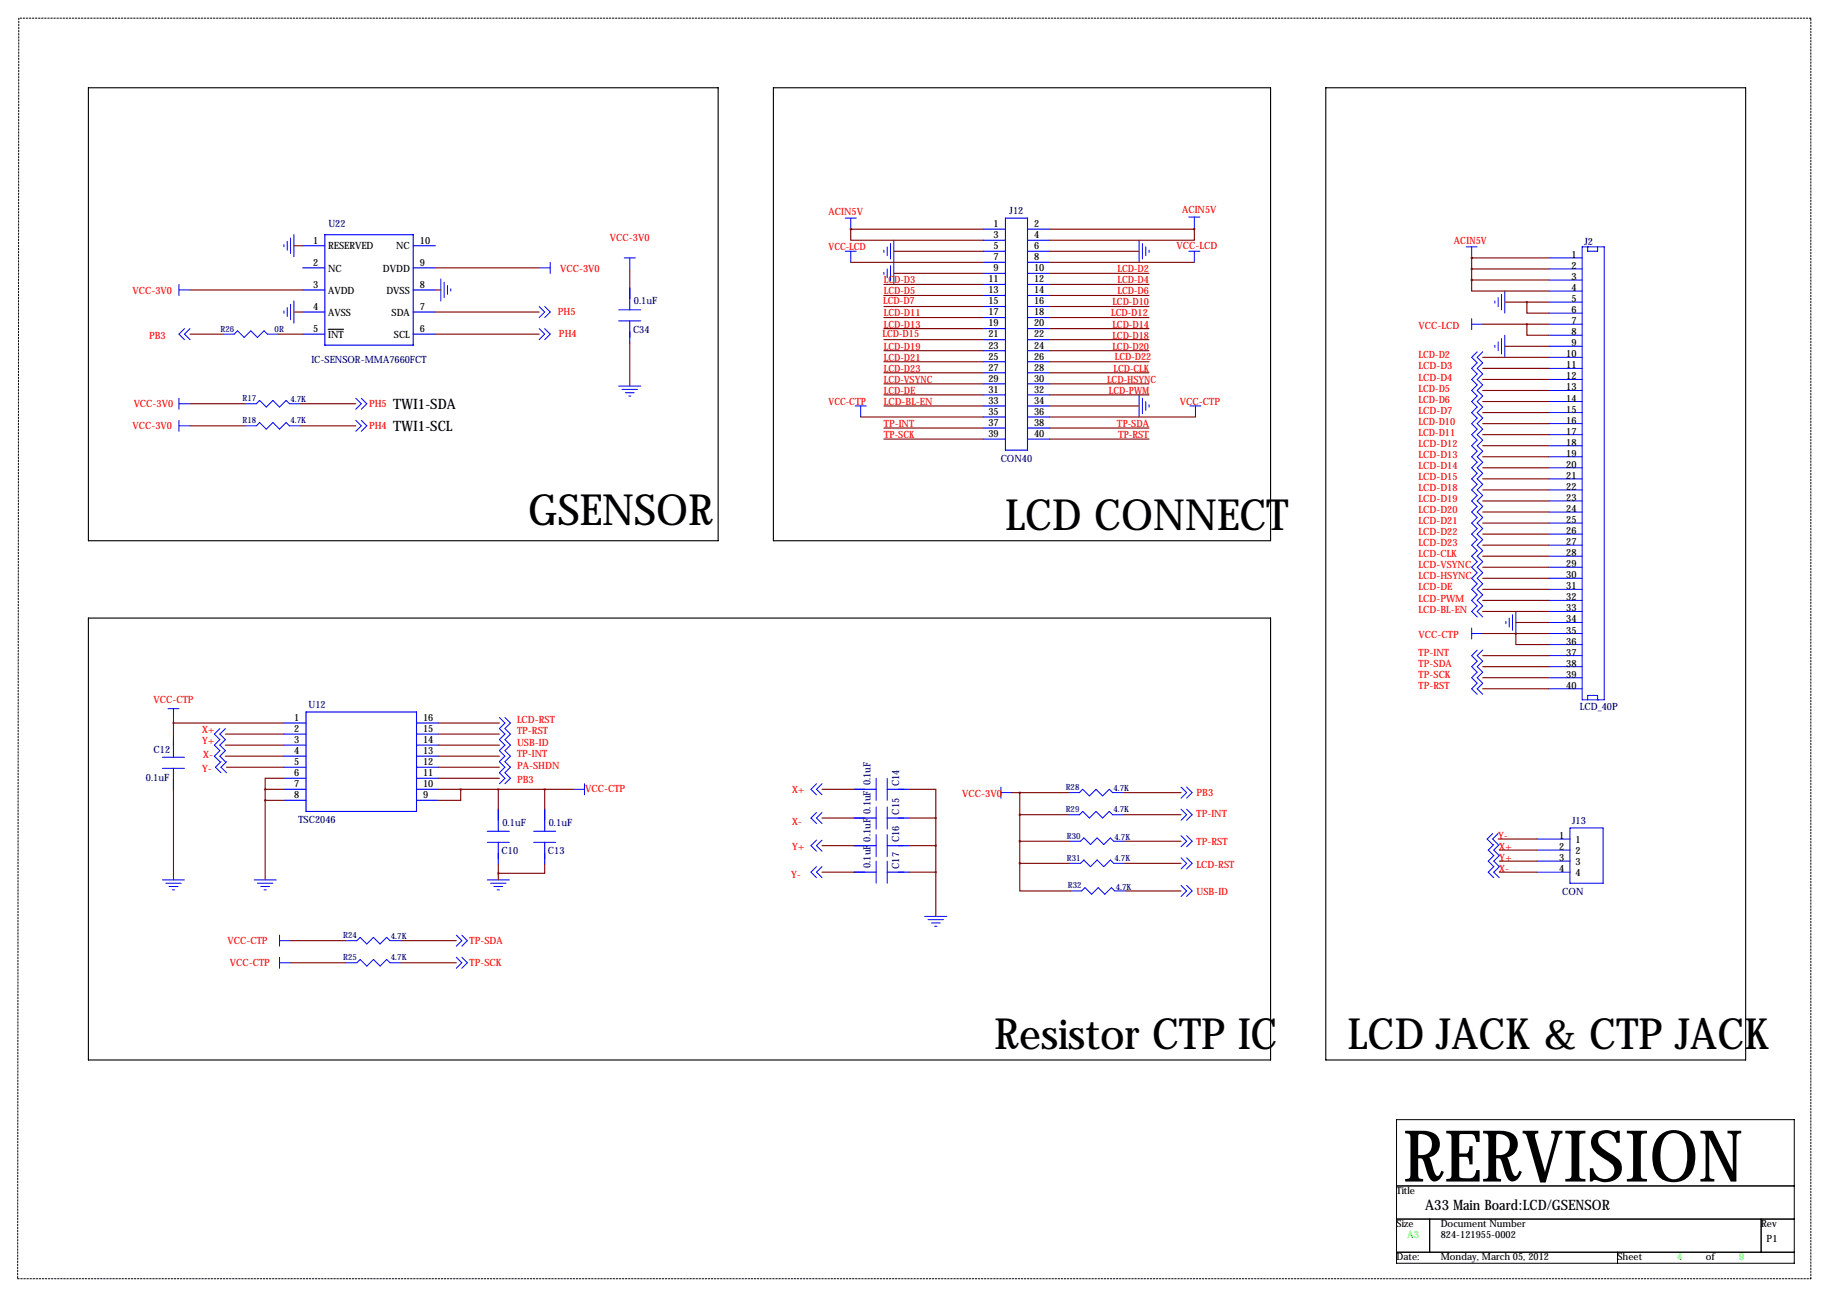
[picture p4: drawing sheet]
<svg xmlns="http://www.w3.org/2000/svg" width="419mm" height="297mm" viewBox="0 0 419 297" stroke-linecap="round" stroke-linejoin="round" font-family="sans-serif">
<path d="M321.1 257.4h91.4v33h-91.4zM321.1 272.7h91.4M321.1 280.3h91.4M321.1 287.9h91.4M328.7 280.3v7.6M371.9 287.9v2.5M404.9 280.3v7.6" fill="none" stroke="#000" stroke-width=".23"/>
<path d="M4.3 4.2l-.2 289.8M416.3 4.2h-412M4.1 294h412.2M416.3 294v-289.8" fill="none" stroke="#000" stroke-width=".23" stroke-dasharray=".4 .4"/>
<path d="M20.3 20.2h144.8v104.1h-144.8zM177.8 20.2h114.3v104.1h-114.3zM304.8 20.2h96.5v223.5h-96.5zM75.4 75.7h3.6M20.3 142.1h271.8v101.6h-271.8z" fill="none" stroke="#000" stroke-width=".25"/>
<g fill="none" stroke="#00f" stroke-width=".23">
<path d="M65.3 56.2v.6M66 55.5v2M66.8 54.7v3.6M67.6 54v5M143.5 59.3h2.5M144.8 59.3v2.5M194.3 57.8h2.5M194.3 50.2h2.5M195.6 50.2v2.5M195.6 57.8v2.5M203.2 57.5v.5M204 56.8v2"/>
<path d="M204.7 56v3.5M205.5 55.2v10.2M261.9 55.2v5.1M262.6 56v3.5M263.4 56.8v2M264.2 57.5v.5M273.3 57.8h2.5M273.3 49.9h2.5M274.6 49.9v2.5M274.6 57.8v2.5M337.1 56.8h2.5M338.3 56.8v2.5"/>
<path d="M356.1 59.3h7.6M363.7 56.8h5.1v104.1h-5.1zM365 56.8h.1M365 56.8v1h2.3v-1M41.1 66.7h2.6M41.1 65.4v2.5M42.4 75.6l-1.3 1.2 1.3 1.3M43.7 75.6l-1.3 1.2 1.3 1.3M51.3 76.8h2.5l.8-.7 1.5 1.5 1.6-1.5 1.5 1.5 1.5-1.5 .8 .7h2.5M65.3 71.5v.5M66 70.7v2.1M66.8 70v3.5"/>
<path d="M67.6 69.2v5.1M101.3 64.1v5.1M102.1 64.9v3.5M102.9 65.6v2.1M103.6 66.4v.5M124 61.6h2.5M124 70.5l1.2 1.2-1.2 1.3M124 75.6l1.2 1.2-1.2 1.3M125.2 70.5l1.3 1.2-1.3 1.3M125.2 75.6l1.3 1.2-1.3 1.3M126.5 60.3v2.6M142.2 73.8h5.1"/>
<path d="M142.2 71.2h5.1M203.2 62.6v.5M204 61.8v2.1M204.7 61.1v3.5M338.3 74.5h2.6M338.3 73.3v2.5M343.7 69.2v.5M343.7 79.4v.5M344.4 68.4v2.1M344.4 78.6v2M345.2 67.7v3.5M345.2 77.8v3.6"/>
<path d="M345.9 66.9v5.1M345.9 77.1v5.1M356.1 61.8h7.6M356.1 64.4h7.6M356.1 66.9h7.6M356.1 69.5h7.6M356.1 72h7.6M356.1 74.5h7.6M356.1 77.1h7.6M356.1 79.6h7.6M41.1 92.8h2.6M41.1 97.9h2.6"/>
<path d="M41.1 91.6v2.5M41.1 96.6v2.6M56.4 92.8h2.5l.8-.7 1.5 1.5 1.5-1.5 1.6 1.5 1.5-1.5 .7 .7h2.6M56.4 97.9h2.5l.8-.8 1.5 1.6 1.5-1.6 1.6 1.6 1.5-1.6 .7 .8h2.6M81.8 91.6l1.3 1.2-1.3 1.3M81.8 96.6l1.3 1.3-1.3 1.3M83.1 91.6l1.2 1.2-1.2 1.3M83.1 96.6l1.2 1.3-1.2 1.3M142.2 88.8h5.1M143 89.5h3.6M143.8 90.3h2M144.5 91h.5"/>
<path d="M196.6 93.3h2.5M197.9 93.3v2.6M261.9 90.8v5.1M262.6 91.6v3.5M263.4 92.3v2M264.2 93.1v.5M273.6 93.3h2.5M274.8 93.3v2.6M339.6 80.9l-1.3 1.3 1.3 1.2-1.3 1.3 1.3 1.3-1.3 1.2 1.3 1.3-1.3 1.3 1.3 1.2-1.3 1.3 1.3 1.3-1.3 1.3 1.3 1.2-1.3 1.3 1.3 1.3-1.3 1.2 1.3 1.3-1.3 1.3 1.3 1.2-1.3 1.3 1.3 1.3-1.3 1.3 1.3 1.2-1.3 1.3 1.3 1.3-1.3 1.2 1.3 1.3-1.3 1.3 1.3 1.2-1.3 1.3 1.3 1.3-1.3 1.3 1.3 1.2-1.3 1.3 1.3 1.3-1.3 1.2 1.3 1.3-1.3 1.3 1.3 1.2-1.3 1.3 1.3 1.3-1.3 1.3 1.3 1.2-1.3 1.3 1.3 1.3-1.3 1.2 1.3 1.3-1.3 1.3 1.3 1.2M340.9 80.9l-1.3 1.3 1.3 1.2-1.3 1.3 1.3 1.3-1.3 1.2 1.3 1.3-1.3 1.3 1.3 1.2-1.3 1.3 1.3 1.3-1.3 1.3 1.3 1.2-1.3 1.3 1.3 1.3-1.3 1.2 1.3 1.3-1.3 1.3 1.3 1.2-1.3 1.3 1.3 1.3-1.3 1.3 1.3 1.2-1.3 1.3 1.3 1.3-1.3 1.2 1.3 1.3-1.3 1.3 1.3 1.2-1.3 1.3 1.3 1.3-1.3 1.3 1.3 1.2-1.3 1.3 1.3 1.3-1.3 1.2 1.3 1.3-1.3 1.3 1.3 1.2-1.3 1.3 1.3 1.3-1.3 1.3 1.3 1.2-1.3 1.3 1.3 1.3-1.3 1.2 1.3 1.3-1.3 1.3 1.3 1.2M356.1 82.2h7.6M356.1 84.7h7.6"/>
<path d="M356.1 87.2h7.6M356.1 89.8h7.6M356.1 92.3h7.6M356.1 94.9h7.6M356.1 97.4h7.6M356.1 99.9h7.6M356.1 102.5h7.6M356.1 105h7.6M356.1 107.6h7.6M356.1 110.1h7.6M356.1 112.6h7.6M356.1 115.2h7.6"/>
<path d="M356.1 117.7h7.6M356.1 120.3h7.6M356.1 122.8h7.6M356.1 125.3h7.6M356.1 127.9h7.6M356.1 130.4h7.6M356.1 133h7.6M356.1 135.5h7.6M356.1 138h7.6M338.3 145.7h2.6M338.3 144.4v2.5M339.6 149.5l-1.3 1.2 1.3 1.3-1.3 1.3 1.3 1.2-1.3 1.3 1.3 1.3-1.3 1.3 1.3 1.2"/>
<path d="M340.9 149.5l-1.3 1.2 1.3 1.3-1.3 1.3 1.3 1.2-1.3 1.3 1.3 1.3-1.3 1.3 1.3 1.2M346.2 142.9v.5M347 142.1v2M347.7 141.3v3.6M348.5 140.6v5.1M356.1 140.6h7.6M356.1 143.1h7.6M356.1 145.7h7.6M356.1 148.2h7.6M356.1 150.7h7.6M356.1 153.3h7.6M356.1 155.8h7.6"/>
<path d="M356.1 158.4h7.6M37.3 174.1h5.1M37.3 176.6h5.1M38.6 162.9h2.5M39.9 162.9v2.6M50.5 167.5l-1.2 1.3 1.2 1.2-1.2 1.3 1.2 1.3-1.2 1.2 1.2 1.3M50.8 175.1l-1.3 1.3 1.3 1.3M51.8 167.5l-1.3 1.3 1.3 1.2-1.3 1.3 1.3 1.3-1.3 1.2 1.3 1.3M52.1 175.1l-1.3 1.3 1.3 1.3M114.8 165l1.3 1.2-1.3 1.3 1.3 1.3-1.3 1.2 1.3 1.3-1.3 1.3 1.3 1.2-1.3 1.3 1.3 1.3-1.3 1.3 1.3 1.2-1.3 1.3M116.1 165l1.2 1.2-1.2 1.3 1.2 1.3-1.2 1.2 1.2 1.3-1.2 1.3 1.2 1.2-1.2 1.3 1.2 1.3-1.2 1.3 1.2 1.2-1.2 1.3M201.4 178.9v5.1"/>
<path d="M204 178.9v5.1M365 160.9v-1h2.3v1M367.3 160.9h.1M112 193.7h5.1M112 191.1h5.1M122.7 193.7h5.1M122.7 191.1h5.1M131.8 181.5h2.6M134.4 180.2v2.5M187.7 180.2l-1.3 1.3 1.3 1.2M187.7 186.8l-1.3 1.3 1.3 1.2M187.7 193.2l-1.3 1.2 1.3 1.3"/>
<path d="M187.7 199.2l-1.3 1.3 1.3 1.3M189 180.2l-1.3 1.3 1.3 1.2M189 186.8l-1.3 1.3 1.3 1.2M189 193.2l-1.3 1.2 1.3 1.3M189 199.2l-1.3 1.3 1.3 1.3M201.4 185.5v5.1M201.4 191.9v5.1M201.4 198v5.1M204 185.5v5.1M204 191.9v5.1M204 198v5.1M230.1 182.2h2.6"/>
<path d="M230.1 181v2.5M245.6 182.2h2.6l.7-.7 1.5 1.5 1.6-1.5 1.5 1.5 1.5-1.5 .8 .7h2.5M245.6 187.3h2.6l.7-.8 1.5 1.6 1.6-1.6 1.5 1.6 1.5-1.6 .8 .8h2.5M245.9 193.4h2.5l.8-.8 1.5 1.6 1.5-1.6 1.5 1.6 1.6-1.6 .7 .8h2.6M245.9 198.5h2.5l.8-.8 1.5 1.5 1.5-1.5 1.5 1.5 1.6-1.5 .7 .8h2.6M271.5 192.1l1.3 1.3-1.3 1.3M271.5 181l1.3 1.2-1.3 1.3M271.5 186l1.3 1.3-1.3 1.3M271.5 197.2l1.3 1.3-1.3 1.3M272.8 192.1l1.3 1.3-1.3 1.3M272.8 197.2l1.3 1.3-1.3 1.3M272.8 181l1.3 1.2-1.3 1.3"/>
<path d="M272.8 186l1.3 1.3-1.3 1.3M343.2 191.6l-1.3 1.3 1.3 1.3M343.4 194.2l-1.3 1.2 1.3 1.3-1.3 1.3 1.3 1.2-1.3 1.3 1.3 1.3M344.4 191.6l-1.2 1.3 1.2 1.3M344.7 194.2l-1.3 1.2 1.3 1.3-1.3 1.3 1.3 1.2-1.3 1.3 1.3 1.3M353.3 192.9h7.6M353.3 195.4h7.6M353.3 198h7.6M360.9 190.4h7.7v12.7h-7.7zM37.3 202.3h5.1M38.1 203.1h3.6M38.9 203.8h2"/>
<path d="M39.6 204.6h.5M58.4 202.3h5.1M59.2 203.1h3.5M59.9 203.8h2.1M60.7 204.6h.5M64.3 216.3h2.5M64.3 215v2.5M79.5 216.3h2.5l.8-.8 1.5 1.5 1.6-1.5 1.5 1.5 1.5-1.5 .8 .8h2.5M104.9 215l1.3 1.3-1.3 1.2M106.2 215l1.2 1.3-1.2 1.2M112 202.3h5.1M112.8 203.1h3.5"/>
<path d="M113.5 203.8h2.1M114.3 204.6h.5M212.6 210.7h5.1M213.4 211.4h3.5M214.1 212.2h2.1M214.9 213h.5M246.1 204.8h2.6l.7-.7 1.6 1.5 1.5-1.5 1.5 1.5 1.5-1.5 .8 .7h2.5M271.5 203.6l1.3 1.2-1.3 1.3M272.8 203.6l1.3 1.2-1.3 1.3M353.3 200.5h7.6M64.3 221.3h2.5M64.3 220.1v2.5"/>
<path d="M79.5 221.3h2.5l.8-.7 1.5 1.5 1.6-1.5 1.5 1.5 1.5-1.5 .8 .7h2.5M104.9 220.1l1.3 1.2-1.3 1.3M106.2 220.1l1.2 1.2-1.2 1.3"/>
</g>
<g fill="none" stroke="#00f" stroke-width=".25">
<path d="M69.6 56.5h5.1M74.7 54h20.3v25.4h-20.3zM95 56.5h5.1M226.1 52.7h5M226.1 55.2h5M226.1 57.8h5M231.1 50.2h5.1v53.3h-5.1zM236.2 52.7h5.1M236.2 55.2h5.1M236.2 57.8h5.1M69.6 61.6h5.1M69.6 66.7h5.1"/>
<path d="M69.6 71.7h5.1M69.6 76.8h5.1M95 61.6h5.1M95 66.7h5.1M95 71.7h5.1M95 76.8h5.1M144.8 66.2v5M144.8 73.8v5.1M226.1 60.3h5M226.1 62.9h5M226.1 65.4h5M226.1 67.9h5"/>
<path d="M226.1 70.5h5M226.1 73h5M226.1 75.6h5M226.1 78.1h5M236.2 60.3h5.1M236.2 62.9h5.1M236.2 65.4h5.1M236.2 67.9h5.1M236.2 70.5h5.1M236.2 73h5.1M236.2 75.6h5.1M236.2 78.1h5.1"/>
<path d="M226.1 80.6h5M226.1 83.2h5M226.1 85.7h5M226.1 88.3h5M226.1 90.8h5M226.1 93.3h5M226.1 95.9h5M226.1 98.4h5M236.2 80.6h5.1M236.2 83.2h5.1M236.2 85.7h5.1M236.2 88.3h5.1"/>
<path d="M236.2 90.8h5.1M236.2 93.3h5.1M236.2 95.9h5.1M236.2 98.4h5.1M226.1 101h5M236.2 101h5.1M39.9 169v5.1M39.9 176.6v5.1M65.3 166.2h5.1M65.3 168.8h5.1M65.3 171.3h5.1M65.3 173.8h5.1"/>
<path d="M65.3 176.4h5.1M65.3 178.9h5.1M70.4 163.7h25.4v22.8h-25.4zM95.8 166.2h5M95.8 168.8h5M95.8 171.3h5M95.8 173.8h5M95.8 176.4h5M95.8 178.9h5M65.3 181.5h5.1M65.3 184h5.1M95.8 181.5h5"/>
<path d="M95.8 184h5M114.6 186v5.1M114.6 193.7v5M125.2 186v5.1M125.2 193.7v5M196.3 181.5h5.1M196.3 188.1h5.1M196.3 194.4h5.1M204 181.5h5M204 188.1h5M204 194.4h5M196.3 200.5h5.1"/>
<path d="M204 200.5h5"/>
</g>
<g fill="none" stroke="#800000" stroke-width=".25">
<path d="M67.6 56.5h2M195.6 52.7v2.5h30.5M195.6 52.7h.1M195.6 52.7h30.5M205.5 57.8h20.6M241.3 57.8h20.6M241.3 52.7h33.3M274.6 52.7v2.5h-33.3M274.6 52.4v.3M338.3 59.3h.1M338.3 59.3h17.8M338.3 59.3v5.1"/>
<path d="M43.7 66.7h25.9M43.7 76.8h7.6M64 76.8h5.6M67.6 71.7h2M100.1 61.6h23.9M100.1 66.7h1.2M100.1 71.7h23.9M100.1 76.8h23.9M144.8 61.8v4.4M144.8 78.9v9.9M195.6 60.3h30.5M203.2 65.4h22.9"/>
<path d="M203.2 67.9h22.9M203.2 70.5h22.9M203.2 73h22.9M203.2 75.6h22.9M203.2 78.1h22.9M205.5 62.9h20.6M241.3 60.3h33.3M241.3 62.9h22.9M241.3 65.4h22.9M241.3 67.9h22.9M241.3 70.5h22.9M241.3 73h22.9"/>
<path d="M241.3 75.6h22.9M241.3 78.1h22.9M338.3 64.4v2.5h17.8M338.3 61.8h17.8M338.3 64.4h17.8M340.9 74.5h15.2M345.9 69.5h10.2M345.9 79.6h10.2M351 69.5v2.5h5.1M351 74.5v2.6h5.1M43.7 92.8h12.7M43.7 97.9h12.7"/>
<path d="M69.1 92.8h12.7M69.1 97.9h12.7M197.9 95.9h28.2M203.2 80.6h22.9M203.2 83.2h22.9M203.2 85.7h22.9M203.2 88.3h22.9M203.2 90.8h22.9M203.2 93.3h22.9M203.2 98.4h22.9M241.3 80.6h22.9M241.3 83.2h22.9"/>
<path d="M241.3 85.7h22.9M241.3 88.3h22.9M241.3 90.8h22.9M241.3 93.3h20.6M241.3 95.9h33.5M241.3 98.4h22.9M340.9 89.8h15.2M340.9 82.2h15.2M340.9 84.7h15.2M340.9 94.9h15.2M340.9 92.3h15.2M340.9 87.2h15.2"/>
<path d="M340.9 99.9h15.2M340.9 97.4h15.2M203.2 101h22.9M241.3 101h22.9M340.9 110.1h15.2M340.9 105h15.2M340.9 102.5h15.2M340.9 107.6h15.2M340.9 115.2h15.2M340.9 112.6h15.2M340.9 117.7h15.2M340.9 122.8h15.2"/>
<path d="M340.9 135.5h15.2M340.9 127.9h15.2M340.9 133h15.2M340.9 130.4h15.2M340.9 125.3h15.2M340.9 120.3h15.2M340.9 138h15.2M340.9 140.6h15.2M340.9 158.4h15.2M340.9 150.7h15.2M340.9 153.3h15.2M340.9 155.8h15.2"/>
<path d="M340.9 145.7h15.2M348.5 145.7v2.5h7.6M348.5 143.1h7.6M39.9 165.5v3.5M39.9 166.2h25.4M51.8 168.8h13.5M51.8 171.3h13.5M51.8 173.8h13.5M52.1 176.4h13.2M65.3 178.9h-4.3v2.6M100.8 168.8h14M100.8 171.3h14"/>
<path d="M100.8 173.8h14M100.8 176.4h14M100.8 178.9h14M100.8 166.2h14M39.9 181.7v20.6M61 181.5h4.3M61 181.5v20.8M61 184h4.3M100.8 181.5h31M105.9 181.5v2.5h-5.1M114.6 181.5v4.5M114.6 198.7v3.6"/>
<path d="M125.2 198.7v2.1h-10.6M125.2 181.5v4.5M189 181.5h7.3M189 194.4h7.3M189 188.1h7.3M209 181.5h6.1v6.6M209 194.4h6.1M209 188.1h6.1M215.1 188.1v22.6M232.7 182.2h12.9M234.4 198.5v6.3h11.7M234.4 187.3h11.2"/>
<path d="M234.4 193.4h11.5M234.4 198.5h11.5M234.4 182.2v16.3M258.3 182.2h13.2M258.3 187.3h13.2M258.6 193.4h12.9M258.6 198.5h12.9M344.4 192.9h8.9M344.7 195.4h8.6M344.7 198h8.6M66.8 216.3h12.7M92.2 216.3h12.7"/>
<path d="M189 200.5h7.3M209 200.5h6.1M258.8 204.8h12.7M344.7 200.5h8.6M66.8 221.3h12.7M92.2 221.3h12.7"/>
</g>
<path d="M234.4 182.2a.05 .05 0 0 0 .1 0 .05 .05 0 0 0-.1 0zM234.4 187.3a.05 .05 0 0 0 .1 0 .05 .05 0 0 0-.1 0zM234.4 193.4a.05 .05 0 0 0 .1 0 .05 .05 0 0 0-.1 0zM234.4 198.5a.05 .05 0 0 0 .1 0 .05 .05 0 0 0-.1 0zM60.9 181.5a.05 .05 0 0 0 .1 0 .05 .05 0 0 0-.1 0zM60.9 184a.05 .05 0 0 0 .1 0 .05 .05 0 0 0-.1 0zM114.5 181.5a.05 .05 0 0 0 .1 0 .05 .05 0 0 0-.1 0zM114.5 200.8a.05 .05 0 0 0 .1 0 .05 .05 0 0 0-.1 0zM215.1 194.4a.05 .05 0 0 0 .1 0 .05 .05 0 0 0-.1 0zM215.1 188.1a.05 .05 0 0 0 .1 0 .05 .05 0 0 0-.1 0zM215.1 200.5a.05 .05 0 0 0 .1 0 .05 .05 0 0 0-.1 0z" fill="#800000" stroke="#800000" stroke-width=".51"/>
<text font-size="16.5" x="322.6" y="271.6">RERVISION</text>
<g font-size="9.9">
<text x="121.4" y="120.8">GSENSOR</text>
<text x="231.1" y="121.8">LCD CONNECT</text>
<text x="228.6" y="241.2">Resistor CTP IC</text>
<text x="309.9" y="241.2">LCD JACK &amp; CTP JACK</text>
</g>
<g font-size="3.3">
<text x="90.4" y="94.1">TWI1-SDA</text>
<text x="90.4" y="99.2">TWI1-SCL</text>
<text x="327.7" y="278.2">A33 Main Board:LCD/GSENSOR</text>
</g>
<g font-size="2.3" fill="#000080">
<text x="75.5" y="52.2">U22</text>
<text x="232.1" y="49.1">J12</text>
<text x="364.2" y="56.2">J2</text>
<text x="145.7" y="70">0.1uF</text>
<text x="145.5" y="76.5">C34</text>
<text x="71.6" y="83.4">IC-SENSOR-MMA7660FCT</text>
<text x="230.1" y="106.2">CON40</text>
<text x="70.9" y="162.7">U12</text>
<text x="363.2" y="163.2">LCD_40P</text>
<text x="35.3" y="173.1">C12</text>
<text x="33.5" y="179.6">0.1uF</text>
<text x="200.2" y="180.5" transform="rotate(-90 200.2 180.5)">0.1uF</text>
<text x="206.7" y="180.7" transform="rotate(-90 206.7 180.7)">C14</text>
<text x="68.6" y="189.3">TSC2046</text>
<text x="115.5" y="189.9">0.1uF</text>
<text x="126.2" y="189.9">0.1uF</text>
<text x="200.2" y="187.1" transform="rotate(-90 200.2 187.1)">0.1uF</text>
<text x="206.7" y="187.3" transform="rotate(-90 206.7 187.3)">C15</text>
<text x="361.4" y="189.3">J13</text>
<text x="115.3" y="196.4">C10</text>
<text x="126" y="196.4">C13</text>
<text x="200.2" y="193.5" transform="rotate(-90 200.2 193.5)">0.1uF</text>
<text x="206.7" y="193.7" transform="rotate(-90 206.7 193.7)">C16</text>
<text x="200.2" y="199.6" transform="rotate(-90 200.2 199.6)">0.1uF</text>
<text x="206.7" y="199.8" transform="rotate(-90 206.7 199.8)">C17</text>
<text x="359.2" y="205.9">CON</text>
</g>
<g font-size="2.3" fill="#f00">
<text x="190.5" y="49.4">ACIN5V</text>
<text x="271.8" y="48.9">ACIN5V</text>
<text x="140.2" y="55.5">VCC-3V0</text>
<text x="190.5" y="57.5">VCC-LCD</text>
<text x="270.5" y="57.3">VCC-LCD</text>
<text x="334.3" y="56">ACIN5V</text>
<text x="128.8" y="62.5">VCC-3V0</text>
<text x="203.2" y="65.1">LCD-D3</text>
<text x="256.9" y="62.6">LCD-D2</text>
<text x="256.9" y="65.1">LCD-D4</text>
<text x="30.5" y="67.7">VCC-3V0</text>
<text x="203.1" y="70">LCD-D7</text>
<text x="203.2" y="67.7">LCD-D5</text>
<text x="255.7" y="70.2">LCD-D10</text>
<text x="256.9" y="67.7">LCD-D6</text>
<text x="34.3" y="77.8">PB3</text>
<text x="128.2" y="72.5">PH5</text>
<text x="128.5" y="77.6">PH4</text>
<text x="202.9" y="77.6">LCD-D15</text>
<text x="203.2" y="72.8">LCD-D11</text>
<text x="203.2" y="75.3">LCD-D13</text>
<text x="255.5" y="72.8">LCD-D12</text>
<text x="255.7" y="75.3">LCD-D14</text>
<text x="255.7" y="77.8">LCD-D18</text>
<text x="326.1" y="75.6">VCC-LCD</text>
<text x="203.2" y="80.4">LCD-D19</text>
<text x="203.2" y="82.9">LCD-D21</text>
<text x="255.7" y="80.4">LCD-D20</text>
<text x="256.3" y="82.7">LCD-D22</text>
<text x="326.1" y="82.4">LCD-D2</text>
<text x="203.2" y="85.5">LCD-D23</text>
<text x="203.2" y="88">LCD-VSYNC</text>
<text x="254.5" y="88">LCD-HSYNC</text>
<text x="256" y="85.5">LCD-CLK</text>
<text x="326.1" y="84.9">LCD-D3</text>
<text x="326.1" y="87.5">LCD-D4</text>
<text x="30.7" y="93.6">VCC-3V0</text>
<text x="84.8" y="93.6">PH5</text>
<text x="190.5" y="93.1">VCC-CTP</text>
<text x="203.2" y="90.5">LCD-DE</text>
<text x="203.2" y="93.1">LCD-BL-EN</text>
<text x="254.9" y="90.5">LCD-PWM</text>
<text x="271.3" y="93.1">VCC-CTP</text>
<text x="326.1" y="90">LCD-D5</text>
<text x="326.1" y="92.6">LCD-D6</text>
<text x="326.1" y="95.1">LCD-D7</text>
<text x="30.5" y="98.7">VCC-3V0</text>
<text x="84.8" y="98.7">PH4</text>
<text x="203.2" y="98.2">TP-INT</text>
<text x="203.2" y="100.7">TP-SCK</text>
<text x="256.8" y="98.2">TP-SDA</text>
<text x="257" y="100.7">TP-RST</text>
<text x="326.1" y="97.6">LCD-D10</text>
<text x="326.1" y="100.2">LCD-D11</text>
<text x="326.1" y="102.7">LCD-D12</text>
<text x="326.1" y="105.3">LCD-D13</text>
<text x="326.1" y="107.8">LCD-D14</text>
<text x="326.1" y="110.3">LCD-D15</text>
<text x="326.1" y="112.9">LCD-D18</text>
<text x="326.1" y="115.4">LCD-D19</text>
<text x="326.1" y="118">LCD-D20</text>
<text x="326.1" y="120.5">LCD-D21</text>
<text x="326.1" y="123">LCD-D22</text>
<text x="326.1" y="125.6">LCD-D23</text>
<text x="326.1" y="128.1">LCD-CLK</text>
<text x="326.1" y="130.7">LCD-VSYNC</text>
<text x="326.1" y="135.7">LCD-DE</text>
<text x="326.1" y="133.2">LCD-HSYNC</text>
<text x="326.1" y="138.3">LCD-PWM</text>
<text x="326.1" y="140.8">LCD-BL-EN</text>
<text x="326.1" y="146.7">VCC-CTP</text>
<text x="326.1" y="150.7">TP-INT</text>
<text x="326.1" y="155.8">TP-SCK</text>
<text x="326.1" y="153.3">TP-SDA</text>
<text x="35.3" y="161.7">VCC-CTP</text>
<text x="326.1" y="158.4">TP-RST</text>
<text x="118.9" y="166.2">LCD-RST</text>
<text x="46.5" y="168.5">X+</text>
<text x="46.5" y="171.1">Y+</text>
<text x="118.9" y="171.6">USB-ID</text>
<text x="118.9" y="168.8">TP-RST</text>
<text x="46.5" y="177.4">Y-</text>
<text x="46.7" y="174.4">X-</text>
<text x="118.9" y="179.9">PB3</text>
<text x="118.9" y="176.9">PA-SHDN</text>
<text x="118.9" y="174.1">TP-INT</text>
<text x="134.5" y="182.2">VCC-CTP</text>
<text x="182.1" y="182.2">X+</text>
<text x="221.2" y="183.2">VCC-3V0</text>
<text x="275.1" y="183">PB3</text>
<text x="182.1" y="189.6">X-</text>
<text x="275.1" y="187.8">TP-INT</text>
<text x="182.1" y="195.4">Y+</text>
<text x="275.1" y="194.2">TP-RST</text>
<text x="344.4" y="192.9">Y-</text>
<text x="344.7" y="195.4">X+</text>
<text x="344.7" y="198">Y+</text>
<text x="181.9" y="201.8">Y-</text>
<text x="275.1" y="199.5">LCD-RST</text>
<text x="344.7" y="200.5">X-</text>
<text x="275.1" y="205.9">USB-ID</text>
<text x="52.3" y="217">VCC-CTP</text>
<text x="107.9" y="217">TP-SDA</text>
<text x="52.8" y="222.1">VCC-CTP</text>
<text x="107.9" y="222.1">TP-SCK</text>
</g>
<g font-size="2.3">
<text x="228.4" y="52.2">1</text>
<text x="237.7" y="52.2">2</text>
<text x="72" y="56">1</text>
<text x="75.4" y="57.4">RESERVED</text>
<text x="91.1" y="57.4">NC</text>
<text x="96.5" y="56">10</text>
<text x="228.4" y="54.7">3</text>
<text x="228.4" y="57.3">5</text>
<text x="228.4" y="59.8">7</text>
<text x="237.7" y="54.7">4</text>
<text x="237.7" y="57.3">6</text>
<text x="237.7" y="59.8">8</text>
<text x="361.3" y="59.3">1</text>
<text x="72" y="61.1">2</text>
<text x="75.4" y="62.4">NC</text>
<text x="88" y="62.4">DVDD</text>
<text x="96.5" y="61.1">9</text>
<text x="227.2" y="64.9">11</text>
<text x="228.4" y="62.3">9</text>
<text x="237.7" y="62.3">10</text>
<text x="237.7" y="64.9">12</text>
<text x="361.3" y="61.8">2</text>
<text x="361.3" y="64.4">3</text>
<text x="72" y="66.2">3</text>
<text x="72" y="71.2">4</text>
<text x="75.4" y="67.5">AVDD</text>
<text x="88.8" y="67.5">DVSS</text>
<text x="96.5" y="71.2">7</text>
<text x="96.5" y="66.2">8</text>
<text x="227.2" y="67.4">13</text>
<text x="227.2" y="70">15</text>
<text x="237.7" y="67.4">14</text>
<text x="237.7" y="70">16</text>
<text x="361.3" y="66.9">4</text>
<text x="361.3" y="69.5">5</text>
<text x="361.3" y="72">6</text>
<text x="72" y="76.3">5</text>
<text x="75.4" y="72.6">AVSS</text>
<text x="75.4" y="77.7">INT</text>
<text x="90" y="72.6">SDA</text>
<text x="90.5" y="77.7">SCL</text>
<text x="96.5" y="76.3">6</text>
<text x="227.2" y="72.5">17</text>
<text x="227.2" y="75">19</text>
<text x="227.2" y="77.6">21</text>
<text x="237.7" y="72.5">18</text>
<text x="237.7" y="75">20</text>
<text x="237.7" y="77.6">22</text>
<text x="361.3" y="74.5">7</text>
<text x="361.3" y="77.1">8</text>
<text x="227.2" y="80.1">23</text>
<text x="227.2" y="82.7">25</text>
<text x="237.7" y="80.1">24</text>
<text x="237.7" y="82.7">26</text>
<text x="360.1" y="82.2">10</text>
<text x="361.3" y="79.6">9</text>
<text x="227.2" y="85.2">27</text>
<text x="227.2" y="87.7">29</text>
<text x="237.7" y="85.2">28</text>
<text x="237.7" y="87.7">30</text>
<text x="360.1" y="84.7">11</text>
<text x="360.1" y="87.2">12</text>
<text x="360.1" y="89.8">13</text>
<text x="227.2" y="90.3">31</text>
<text x="227.2" y="92.8">33</text>
<text x="227.2" y="95.4">35</text>
<text x="237.7" y="90.3">32</text>
<text x="237.7" y="92.8">34</text>
<text x="237.7" y="95.4">36</text>
<text x="360.1" y="92.3">14</text>
<text x="360.1" y="94.9">15</text>
<text x="227.2" y="97.9">37</text>
<text x="227.2" y="100.4">39</text>
<text x="237.7" y="97.9">38</text>
<text x="237.7" y="100.4">40</text>
<text x="360.1" y="97.4">16</text>
<text x="360.1" y="99.9">17</text>
<text x="360.1" y="102.5">18</text>
<text x="360.1" y="105">19</text>
<text x="360.1" y="107.6">20</text>
<text x="360.1" y="110.1">21</text>
<text x="360.1" y="112.6">22</text>
<text x="360.1" y="115.2">23</text>
<text x="360.1" y="117.7">24</text>
<text x="360.1" y="120.3">25</text>
<text x="360.1" y="122.8">26</text>
<text x="360.1" y="125.3">27</text>
<text x="360.1" y="127.9">28</text>
<text x="360.1" y="130.4">29</text>
<text x="360.1" y="133">30</text>
<text x="360.1" y="135.5">31</text>
<text x="360.1" y="138">32</text>
<text x="360.1" y="140.6">33</text>
<text x="360.1" y="143.1">34</text>
<text x="360.1" y="145.7">35</text>
<text x="360.1" y="148.2">36</text>
<text x="360.1" y="150.7">37</text>
<text x="360.1" y="153.3">38</text>
<text x="360.1" y="155.8">39</text>
<text x="360.1" y="158.4">40</text>
<text x="67.6" y="165.7">1</text>
<text x="97.3" y="165.7">16</text>
<text x="67.6" y="168.3">2</text>
<text x="67.6" y="170.8">3</text>
<text x="67.6" y="173.3">4</text>
<text x="97.3" y="168.3">15</text>
<text x="97.3" y="170.8">14</text>
<text x="97.3" y="173.3">13</text>
<text x="67.6" y="175.9">5</text>
<text x="67.6" y="178.4">6</text>
<text x="97.3" y="175.9">12</text>
<text x="97.3" y="178.4">11</text>
<text x="67.6" y="181">7</text>
<text x="67.6" y="183.5">8</text>
<text x="97.3" y="181">10</text>
<text x="97.3" y="183.5">9</text>
<text x="358.5" y="192.9">1</text>
<text x="358.5" y="195.4">2</text>
<text x="358.5" y="198">3</text>
<text x="362.2" y="193.8">1</text>
<text x="362.2" y="196.3">2</text>
<text x="358.5" y="200.5">4</text>
<text x="362.2" y="198.8">3</text>
<text x="362.2" y="201.4">4</text>
<text x="321.1" y="274.4">Title</text>
<text x="321.1" y="282.1">Size</text>
<text x="331.2" y="284.6">824-121955-0002</text>
<text x="331.2" y="282.1">Document Number</text>
<text x="404.9" y="282.1">Rev</text>
<text x="406.1" y="285.6">P1</text>
<text x="321.1" y="289.7">Date:</text>
<text x="331.2" y="289.7">Monday, March 05, 2012</text>
<text x="371.9" y="289.7">Sheet</text>
<text x="392.2" y="289.7">of</text>
</g>
<g font-size="2.3" fill="#0f0">
<text x="323.6" y="284.6">A3</text>
<text x="385.6" y="289.7">4</text>
<text x="399.8" y="289.7">9</text>
</g>
<g font-size="2" fill="#000080">
<text x="50.7" y="76.3">R26</text>
<text x="63.1" y="76.3">0R</text>
<text x="55.8" y="92.3">R17</text>
<text x="66.7" y="92.5">4.7K</text>
<text x="55.8" y="97.3">R18</text>
<text x="66.7" y="97.3">4.7K</text>
<text x="245" y="181.7">R28</text>
<text x="256" y="181.9">4.7K</text>
<text x="245" y="186.7">R29</text>
<text x="256" y="186.7">4.7K</text>
<text x="245.3" y="192.8">R30</text>
<text x="245.3" y="197.9">R31</text>
<text x="256.2" y="193.1">4.7K</text>
<text x="256.2" y="197.9">4.7K</text>
<text x="245.5" y="204.3">R32</text>
<text x="256.5" y="204.5">4.7K</text>
<text x="78.9" y="215.7">R24</text>
<text x="89.9" y="216">4.7K</text>
<text x="78.9" y="220.8">R25</text>
<text x="89.9" y="220.8">4.7K</text>
</g>
</svg>
